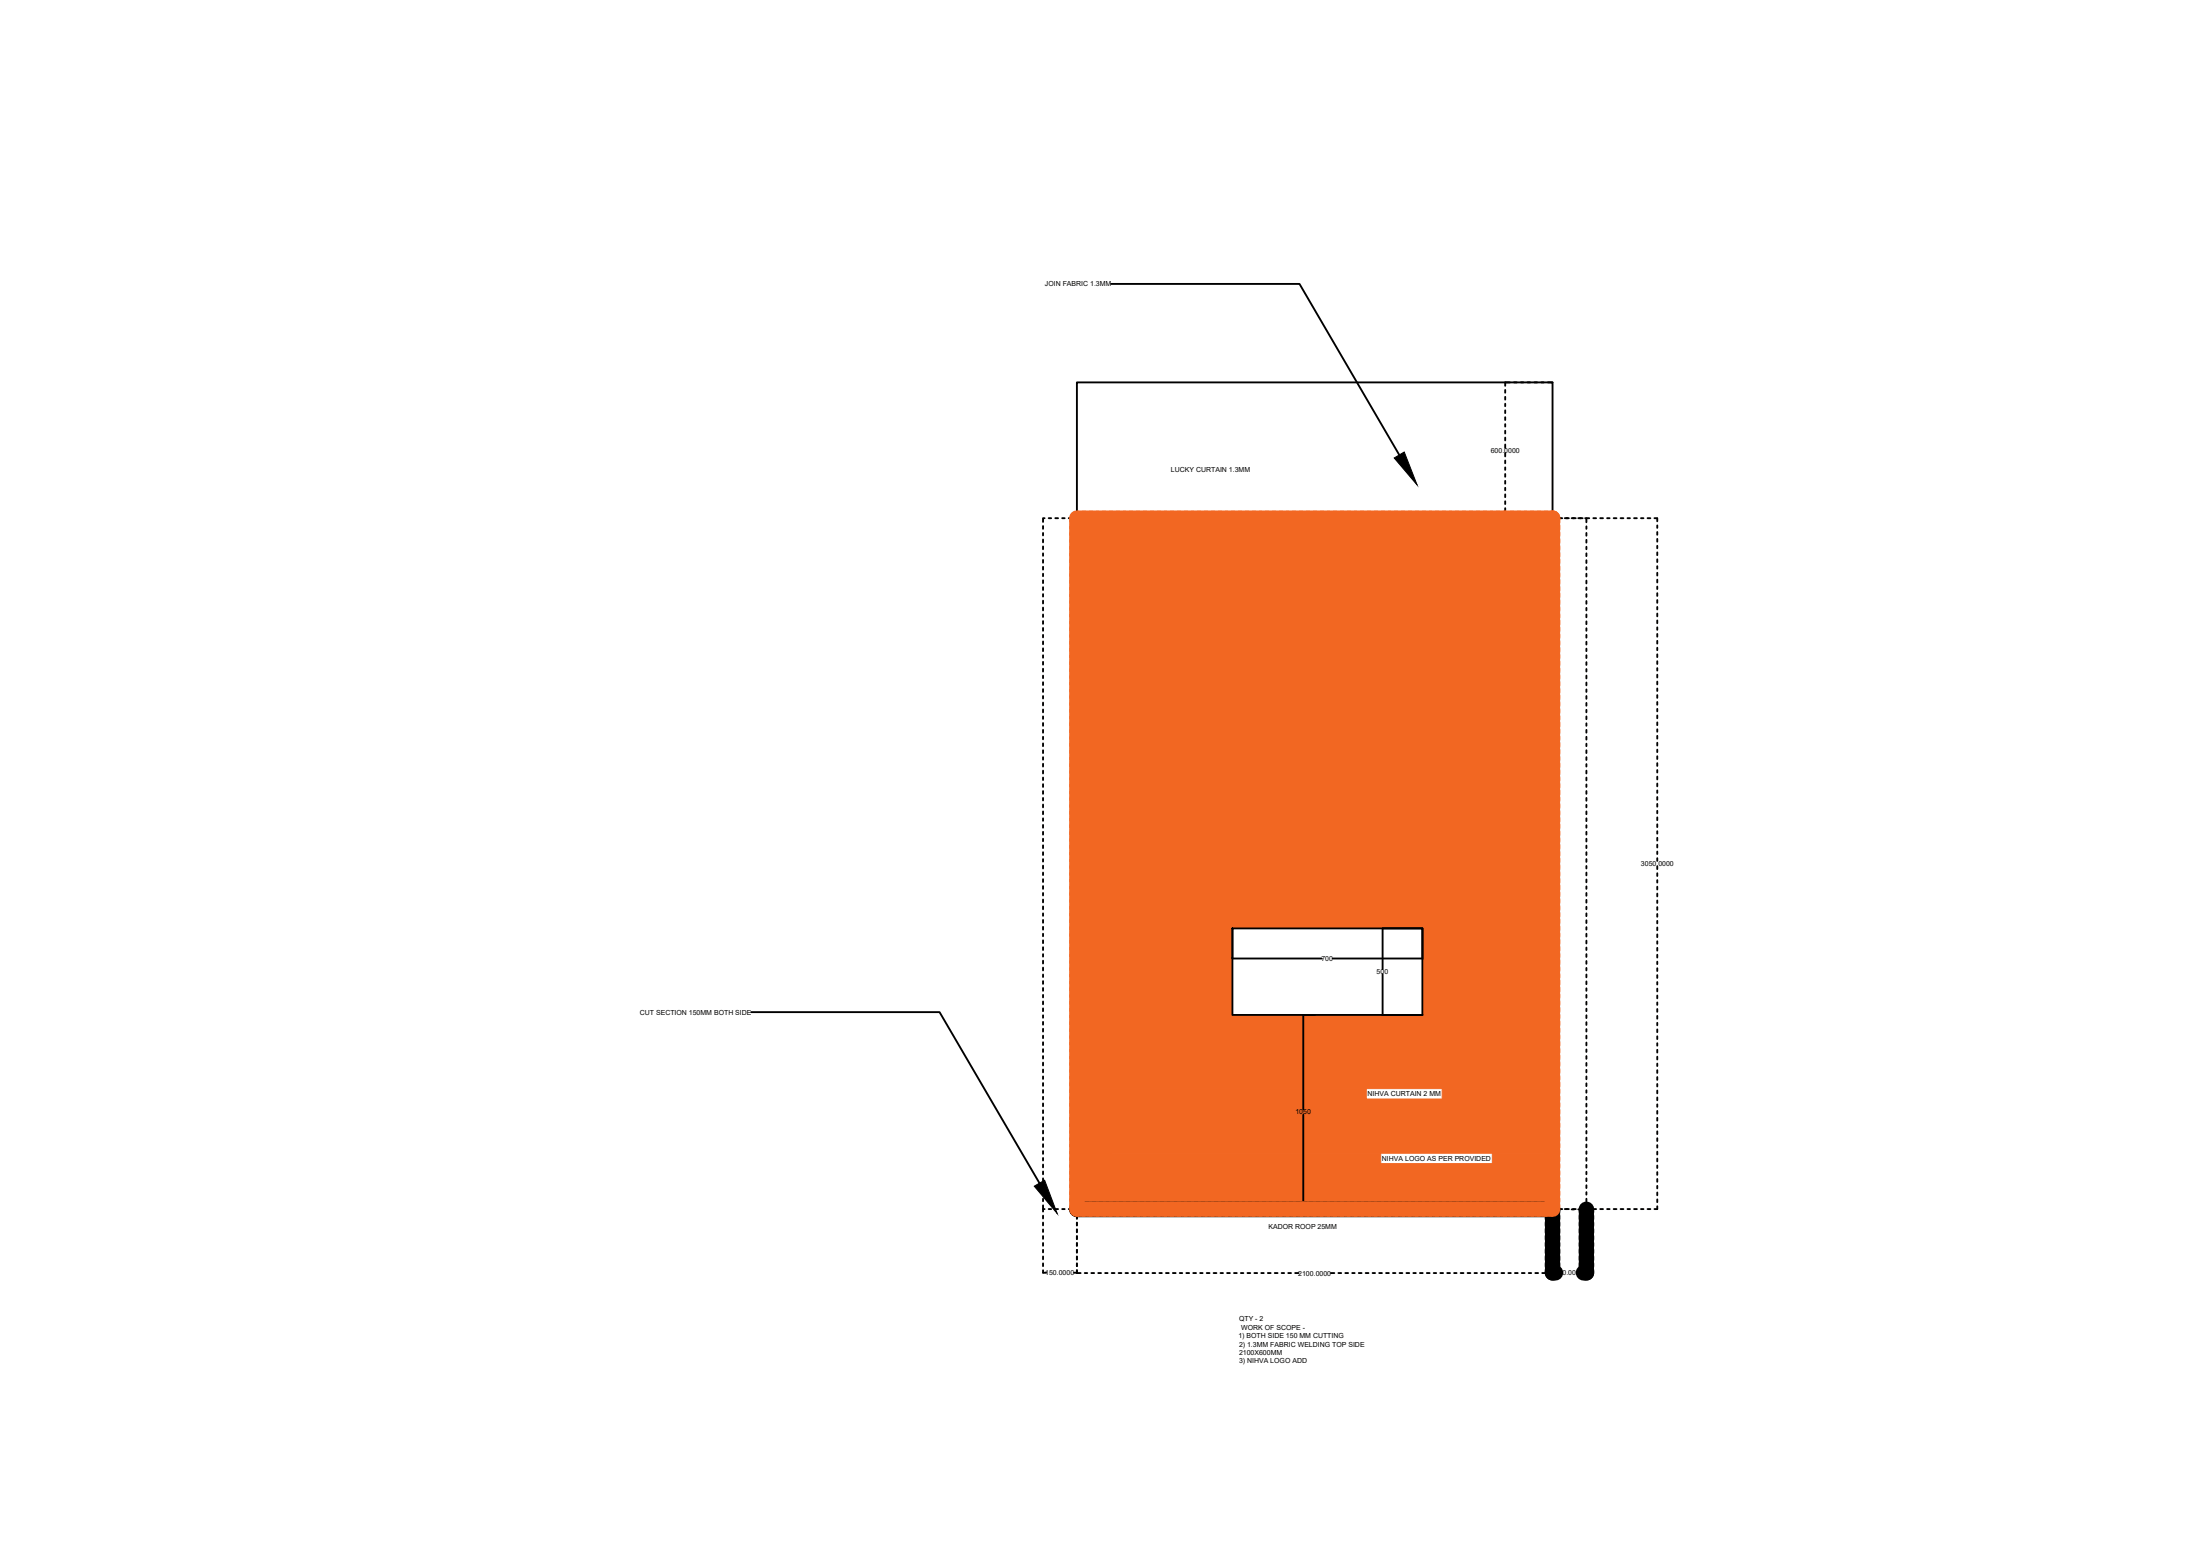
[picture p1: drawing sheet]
<svg xmlns="http://www.w3.org/2000/svg" width="297mm" height="210mm" viewBox="0 0 297 210" stroke-linecap="round" stroke-linejoin="round" font-family="sans-serif">
<!-- layer: 0 -->
<g fill="none" stroke="#000" stroke-width=".25">
<path d="M150 38.3h25.5l13.4 23.1M203.2 52.6v.4M203.2 53.6v.3M203.2 54.5v.3M203.2 55.4v.4M203.2 56.3v.4M203.2 57.2v.4M203.2 58.1v.4M203.2 59.1v.4M203.9 51.6h-.7v.5M204.4 51.6h.4M205.3 51.6h.4"/>
<path d="M206.2 51.6h.4M207.2 51.6h.3M208.1 51.6h.3M209 51.6h.6M140.8 71v.4M140.8 71.9v.4M140.8 72.8v.4M140.8 73.8v.3M140.8 74.7v.3M140.8 75.6v.4M140.8 76.5v.4M140.8 77.4v.4"/>
<path d="M140.8 78.3v.4M140.8 79.3v.3M141 69.9h-.2v.6M141.6 69.9h.3M142.5 69.9h.4M143.4 69.9h.3M144.3 69.9h.4M145.2 69.9h.2v-18.3h64.2v18.3M203.2 69.5v.4h.7M203.2 60v.5M203.2 61.1v.5M203.2 62.2v.3"/>
<path d="M203.2 63.1v.3M203.2 64v.4M203.2 64.9v.4M203.2 65.8v.4M203.2 66.7v.4M203.2 67.7v.3M203.2 68.6v.3M204.4 69.9h.4M205.3 69.9h.4M206.2 69.9h.4M207.2 69.9h.3M208.1 69.9h.3"/>
<path d="M209 69.9h1M210.3 69.9h.6M211.3 69.9h.5M212.2 69.9h.6M213.1 69.9h.6M214 69.9h.2v.6M214.2 71v.4M214.2 71.9v.4M214.2 72.9v.4M214.2 73.8v.3M214.2 74.7v.4M214.2 75.6v.4"/>
<path d="M214.2 76.6v.3M214.2 77.4v.4M214.2 78.4v.4M214.2 79.3v.3M214.2 69.9h.4M215.1 69.9h.4M216.1 69.9h.3M217 69.9h.3M217.9 69.9h.4M218.8 69.9h.4M219.7 69.9h.4M220.6 69.9h.4"/>
<path d="M221.6 69.9h.3M222.4 69.9h.4M223.4 69.9h.4M223.8 70v.4M223.8 70.9v.4M223.8 71.8v.4M223.8 72.7v.4M223.8 73.7v.3M223.8 74.6v.3M223.8 75.5v.4M223.8 76.4v.4M223.8 77.3v.4"/>
<path d="M223.8 78.2v.4M223.8 79.2v.3M140.8 80.2v.3M140.8 81.1v.4M140.8 82v.4M140.8 82.9v.4M140.8 83.8v.4M140.8 84.8v.3M140.8 85.7v.3M140.8 86.6v.4M140.8 87.5v.4M140.8 88.4v.4"/>
<path d="M140.8 89.3v.4M140.8 90.3v.3M140.8 91.2v.3M140.8 92.1v.4M140.8 93v.4M140.8 94v.3M140.8 94.8v.4M140.8 95.8v.4M140.8 96.7v.3M140.8 97.6v.4M140.8 98.5v.4M140.8 99.5v.3"/>
<path d="M214.2 80.2v.4M214.2 81.1v.4M214.2 82.1v.3M214.2 82.9v.4M214.2 83.9v.4M214.2 84.8v.3M214.2 85.7v.4M214.2 86.6v.4M214.2 87.6v.3M214.2 88.4v.4M214.2 89.4v.4M214.2 90.3v.3"/>
<path d="M214.2 91.2v.4M214.2 92.1v.4M214.2 93.1v.3M214.2 94v.3M214.2 94.9v.4M214.2 95.8v.4M214.2 96.7v.4M214.2 97.6v.4M214.2 98.5v.4M214.2 99.5v.3M223.8 80.1v.3M223.8 81v.4"/>
<path d="M223.8 81.9v.4M223.8 82.8v.4M223.8 83.7v.4M223.8 84.7v.3M223.8 85.6v.4M223.8 86.5v.4M223.8 87.4v.4M223.8 88.3v.4M223.8 89.3v.3M223.8 90.2v.3M223.8 91.1v.4M223.8 92v.4"/>
<path d="M223.8 92.9v.4M223.8 93.8v.4M223.8 94.8v.3M223.8 95.7v.3M223.8 96.6v.4M223.8 97.5v.4M223.8 98.4v.4M223.8 99.3v.4M140.8 100.3v.4M140.8 101.3v.4M140.8 102.2v.3M140.8 103.1v.4"/>
<path d="M140.8 104v.4M140.8 105v.3M140.8 105.8v.4M140.8 106.8v.4M140.8 107.7v.3M140.8 108.6v.4M140.8 109.5v.4M140.8 110.5v.3M140.8 111.4v.3M140.8 112.3v.4M140.8 113.2v.4M140.8 114.1v.4"/>
<path d="M140.8 115v.4M140.8 116v.3M140.8 116.9v.3M140.8 117.8v.3M140.8 118.7v.4M140.8 119.6v.4M214.2 100.4v.3M214.2 101.3v.4M214.2 102.2v.4M214.2 103.1v.4M214.2 104v.4M214.2 105v.3"/>
<path d="M214.2 105.9v.3M214.2 106.8v.4M214.2 107.7v.4M214.2 108.6v.4M214.2 109.5v.4M214.2 110.5v.3M214.2 111.4v.3M214.2 112.3v.4M214.2 113.2v.4M214.2 114.1v.4M214.2 115v.4M214.2 116v.3"/>
<path d="M214.2 116.9v.3M214.2 117.8v.4M214.2 118.7v.4M214.2 119.6v.4M223.8 100.3v.3M223.8 101.2v.3M223.8 102.1v.4M223.8 103v.4M223.8 103.9v.4M223.8 104.8v.4M223.8 105.8v.3M223.8 106.7v.3"/>
<path d="M223.8 107.6v.4M223.8 108.5v.4M223.8 109.4v.4M223.8 110.3v.4M223.8 111.3v.3M223.8 112.2v.3M223.8 113.1v.4M223.8 114v.4M223.8 114.9v.4M223.8 115.8v.4M223.8 116.9v.4M223.8 117.9v.4"/>
<path d="M223.8 118.8v.3M223.8 119.7v.4M101.4 136.6h25.5l13.5 23.1M140.8 120.5v.4M140.8 121.4v.4M140.8 122.4v.3M140.8 123.3v.3M140.8 124.2v.4M140.8 125.1v.4M140.8 126v.4M140.8 126.9v.4M140.8 127.9v.3"/>
<path d="M140.8 128.8v.3M140.8 129.7v.4M140.8 130.6v.4M140.8 131.5v.4M140.8 132.4v.4M140.8 133.4v.3M140.8 134.3v.3M140.8 135.2v.4M140.8 136.1v.4M140.8 137v.4M140.8 137.9v.4M140.8 138.9v.3"/>
<path d="M140.8 139.8v.3M166.4 125.3h25.7v11.7h-25.7zM166.4 125.3v4.1h12.1M177.5 137h-1.5v12.7M179.9 129.4h12.2v-4.1h-5.4v5.5M186.7 131.5v5.5h5.4M214.2 120.5v.4M214.2 121.5v.3M214.2 122.4v.3M214.2 123.3v.4M214.2 124.2v.4M214.2 125.2v.3"/>
<path d="M214.2 126v.4M214.2 127v.4M214.2 127.9v.3M214.2 128.8v.4M214.2 129.7v.4M214.2 130.7v.3M214.2 131.5v.4M214.2 132.5v.4M214.2 133.4v.3M214.2 134.3v.4M214.2 135.2v.4M214.2 136.2v.3"/>
<path d="M214.2 137v.4M214.2 138v.4M214.2 138.9v.3M214.2 139.8v.4M223.8 120.6v.4M223.8 121.6v.3M223.8 122.4v.4M223.8 123.4v.4M223.8 124.3v.3M223.8 125.2v.4M223.8 126.1v.4M223.8 127.1v.3"/>
<path d="M223.8 127.9v.4M223.8 128.9v.4M223.8 129.8v.3M223.8 130.7v.4M223.8 131.6v.4M223.8 132.6v.3M223.8 133.4v.4M223.8 134.4v.4M223.8 135.3v.4M223.8 136.2v.4M223.8 137.1v.4M223.8 138.1v.3"/>
<path d="M223.8 139v.3M223.8 139.9v.4M140.8 140.7v.4M140.8 141.6v.4M140.8 142.6v.3M140.8 143.4v.4M140.8 144.4v.4M140.8 145.3v.3M140.8 146.2v.4M140.8 147.1v.4M140.8 148.1v.3M140.8 148.9v.4"/>
<path d="M140.8 149.9v.4M140.8 150.8v.3M140.8 151.7v.4M140.8 152.6v.4M140.8 153.6v.3M140.8 154.4v.4M140.8 155.4v.4M140.8 156.3v.3M140.8 157.2v.4M140.8 158.1v.4M140.8 159.1v.3M140.8 159.9v.4"/>
<path d="M176 150.5v12.7M214.2 140.7v.4M214.2 141.7v.3M214.2 142.6v.3M214.2 143.5v.4M214.2 144.4v.4M214.2 145.3v.4M214.2 146.2v.4M214.2 147.2v.3M214.2 148.1v.3M214.2 149v.4M214.2 149.9v.4"/>
<path d="M214.2 150.8v.4M214.2 151.7v.4M214.2 152.7v.3M214.2 153.6v.3M214.2 154.5v.4M214.2 155.4v.4M214.2 156.3v.4M214.2 157.2v.4M214.2 158.2v.3M214.2 159.1v.3M214.2 160v.4M223.8 140.8v.4"/>
<path d="M223.8 141.7v.4M223.8 142.6v.4M223.8 143.6v.3M223.8 144.5v.3M223.8 145.4v.4M223.8 146.3v.4M223.8 147.2v.4M223.8 148.1v.4M223.8 149.1v.3M223.8 150v.3M223.8 150.9v.4M223.8 151.8v.4"/>
<path d="M223.8 152.7v.4M223.8 153.6v.4M223.8 154.6v.3M223.8 155.5v.3M223.8 156.4v.4M223.8 157.3v.4M223.8 158.2v.4M223.8 159.1v.4M140.8 162.7v.5h.2M140.8 160.9v.4M140.8 161.8v.4M140.8 163.2v.3"/>
<path d="M140.8 164.1v.4M140.8 165v.4M140.8 166v.3M140.8 166.8v.4M140.8 167.8v.4M140.8 168.7v.4M140.8 169.6v.4M140.8 170.5v.4M140.8 171.5v.3h.5M141.6 163.2h.3M142.5 163.2h.4M143.4 163.2h.3"/>
<path d="M144.3 163.2h.4M145 171.8h.4M145.2 163.2h64.8M145.4 163.6v-93.7h64.2v93.7M145.4 164.1v.4M145.4 165v.4M145.4 166v.3M145.4 166.8v.5M145.4 167.8v.4M145.4 168.7v.4M145.4 169.6v.4M145.4 170.5v.4"/>
<path d="M145.4 171.5v.3M145.4 171.8h.5M146.5 171.8h.3M147.3 171.8h.4M148.3 171.8h.4M149.2 171.8h.3M150.1 171.8h.4M151 171.8h.4M152 171.8h.3M152.9 171.8h.3M153.8 171.8h.4M154.7 171.8h.4"/>
<path d="M155.6 171.8h.4M156.5 171.8h.4M157.4 171.8h.4M158.4 171.8h.3M159.3 171.8h.3M160.2 171.8h.4M161.1 171.8h.4M162 171.8h.4M162.9 171.8h.4M163.9 171.8h.3M164.8 171.8h.3M165.7 171.8h.4"/>
<path d="M166.6 171.8h.4M167.5 171.8h.4M168.4 171.8h.4M169.4 171.8h.3M170.3 171.8h.3M171.2 171.8h.4M172.1 171.8h.4M173 171.8h.4M173.9 171.8h.4M174.9 171.8h.4M179.7 171.8h.5M180.7 171.8h.4"/>
<path d="M181.6 171.8h.4M182.6 171.8h.3M183.5 171.8h.3M184.4 171.8h.4M185.3 171.8h.4M186.2 171.8h.4M187.1 171.8h.4M188.1 171.8h.3M189 171.8h.3M189.9 171.8h.4M190.8 171.8h.4M191.7 171.8h.4"/>
<path d="M192.6 171.8h.4M193.6 171.8h.3M194.5 171.8h.3M195.4 171.8h.4M196.3 171.8h.4M197.2 171.8h.4M198.1 171.8h.4M199.1 171.8h.3M200 171.8h.3M200.9 171.8h.3M201.8 171.8h.4M202.7 171.8h.4"/>
<path d="M203.7 171.8h.3M204.5 171.8h.4M205.5 171.8h.4M206.4 171.8h.3M207.3 171.8h.4M208.2 171.8h.4M209.6 164.1v.4M209.6 165.1v.3M209.6 166v.3M209.6 166.9v.4M209.6 167.8v.4M209.6 168.7v.4"/>
<path d="M209.6 169.6v.4M209.6 170.6v.3M209.6 171.5v.3h-.4M210.3 163.2h.6M211.3 163.2h.5M212.2 163.3h.3M212.4 163.2h.4M213.1 163.3h.4M213.3 163.2h.4M214.2 162.7v.6h-.2M214.2 160.9v.4M214.2 161.8v.4"/>
<path d="M214.2 163.2h.4M215.1 163.2h.4M216.1 163.2h.3M217 163.2h.3M217.9 163.2h.4M218.8 163.2h.4M219.7 163.2h.4M220.6 163.2h.4M221.6 163.2h.3M222.4 163.2h.4M223.8 162.8v.4h-.4M223.8 160.1v.3"/>
<path d="M223.8 161v.3M223.8 161.9v.4"/>
</g>
<path d="M145.4 163.2h64.2" fill="none" stroke="#000" stroke-width=".51"/>
<g fill="#f26722" stroke="#f26722" stroke-width=".14">
<path d="M145.4 69.9l64.2 55.4v-55.4zM145.4 69.9l64.2 55.4h-64.2z"/>
<path d="M192.1 125.3l17.5 11.7v-11.7zM192.1 125.3l17.5 11.7h-17.5z"/>
<path d="M145.4 125.3l21 11.7v-11.7zM145.4 125.3l21 11.7h-21z"/>
<path d="M145.4 137l64.2 10v-10zM145.4 137l64.2 10h-64.2z"/>
<path d="M145.4 147l39.1 1.4v-1.4zM145.4 147l39.1 1.4h-39.1z"/>
<path d="M194.7 147l14.9 1.4v-1.4zM194.7 147l14.9 1.4h-14.9z"/>
<path d="M145.4 148.4l64.2 7.3v-7.3zM145.4 148.4l64.2 7.3h-64.2z"/>
<path d="M145.4 155.7l41 1.4v-1.4zM145.4 155.7l41 1.4h-41z"/>
<path d="M201.5 155.7l8.1 1.4v-1.4zM201.5 155.7l8.1 1.4h-8.1z"/>
<path d="M145.4 157.1l64.2 6.1v-6.1zM145.4 157.1l64.2 6.1h-64.2z"/>
</g>
<path d="M188.2 61.8l1.4-.8 1.7 4.5zM139.6 160.1l1.4-.8 1.7 4.5z" fill="#000" stroke="#000" stroke-width=".14"/>
<path d="M145.4 163.2h64.2" fill="none" stroke="#000" stroke-width="1.4"/>
<g fill="none" stroke="#000" stroke-width="2.1">
<path d="M145.4 163.3h64.2v.3M145.4 163.2h64.2M209.6 164.1v.4M209.6 165.1v.3M209.6 166v.3M209.6 166.9v.4M209.6 167.8v.4M209.6 168.7v.4M209.6 169.6v.4M209.6 170.6v.3M209.6 171.5v.3h.4M214.2 163.3v.3"/>
<path d="M214.2 164.1v.4M214.2 165.1v.3M214.2 166v.3M214.2 166.9v.4M214.2 167.8v.4M214.2 168.7v.4M214.2 169.6v.4M214.2 170.6v.3M214.2 171.5v.3h-.4"/>
</g>
<g fill="none" stroke="#f26722" stroke-width="2.1">
<path d="M145.4 71v.4M145.4 71.9v.4M145.4 72.8v.4M145.4 73.8v.3M145.4 74.7v.3M145.4 75.6v.4M145.4 76.5v.4M145.4 77.4v.4M145.4 78.3v.4M145.4 79.3v.3M145.6 69.9h-.2v.6M146.2 69.9h.3"/>
<path d="M147.1 69.9h.3M148 69.9h.4M148.9 69.9h.4M149.8 69.9h.4M150.7 69.9h.4M151.7 69.9h.3M152.6 69.9h.3M153.5 69.9h.4M154.4 69.9h.4M155.3 69.9h.4M156.2 69.9h.4M157.2 69.9h.3"/>
<path d="M158.1 69.9h.3M159 69.9h.4M159.9 69.9h.4M160.8 69.9h.4M161.7 69.9h.4M162.7 69.9h.3M163.6 69.9h.3M164.5 69.9h.4M165.4 69.9h.4M166.3 69.9h.4M167.2 69.9h.4M168.2 69.9h.3"/>
<path d="M169.1 69.9h.3M170 69.9h.4M170.9 69.9h.4M171.8 69.9h.4M172.7 69.9h.4M173.7 69.9h.3M174.6 69.9h.3M175.5 69.9h.4M176.4 69.9h.4M177.3 69.9h.4M178.3 69.9h.3M179.2 69.9h.3"/>
<path d="M180.1 69.9h.4M181 69.9h.4M181.9 69.9h.4M182.8 69.9h.4M183.8 69.9h.3M184.7 69.9h.3M185.6 69.9h.4M186.5 69.9h.4M187.4 69.9h.4M188.3 69.9h.4M189.3 69.9h.3M190.2 69.9h.3"/>
<path d="M191.1 69.9h.4M192 69.9h.4M192.9 69.9h.4M193.8 69.9h.4M194.8 69.9h.3M195.7 69.9h.3M196.6 69.9h.4M197.5 69.9h.4M198.4 69.9h.4M199.3 69.9h.4M200.3 69.9h.3M201.2 69.9h.3"/>
<path d="M202.1 69.9h.4M203 69.9h.4M203.9 69.9h.4M204.8 69.9h.4M205.8 69.9h.3M206.7 69.9h.3M207.6 69.9h.4M208.5 69.9h.4M209.5 69.9h.1v.6M209.6 71v.4M209.6 71.9v.4M209.6 72.8v.4"/>
<path d="M209.6 73.8v.3M209.6 74.7v.3M209.6 75.6v.4M209.6 76.5v.4M209.6 77.4v.4M209.6 78.3v.4M209.6 79.3v.3M145.4 80.2v.3M145.4 81.1v.4M145.4 82v.4M145.4 82.9v.4M145.4 83.8v.4"/>
<path d="M145.4 84.8v.3M145.4 85.7v.3M145.4 86.6v.4M145.4 87.5v.4M145.4 88.4v.4M145.4 89.3v.4M145.4 90.3v.3M145.4 91.2v.3M145.4 92.1v.4M145.4 93v.4M145.4 94v.3M145.4 94.8v.4"/>
<path d="M145.4 95.8v.4M145.4 96.7v.3M145.4 97.6v.4M145.4 98.5v.4M145.4 99.5v.3M209.6 80.2v.3M209.6 81.1v.4M209.6 82v.4M209.6 82.9v.4M209.6 83.8v.4M209.6 84.8v.3M209.6 85.7v.3"/>
<path d="M209.6 86.6v.4M209.6 87.5v.4M209.6 88.4v.4M209.6 89.3v.4M209.6 90.3v.3M209.6 91.2v.3M209.6 92.1v.4M209.6 93v.4M209.6 94v.3M209.6 94.8v.4M209.6 95.8v.4M209.6 96.7v.3"/>
<path d="M209.6 97.6v.4M209.6 98.5v.4M209.6 99.5v.3M145.4 100.3v.4M145.4 101.3v.4M145.4 102.2v.3M145.4 103.1v.4M145.4 104v.4M145.4 105v.3M145.4 105.8v.4M145.4 106.8v.4M145.4 107.7v.3"/>
<path d="M145.4 108.6v.4M145.4 109.5v.4M145.4 110.5v.3M145.4 111.4v.3M145.4 112.3v.4M145.4 113.2v.4M145.4 114.1v.4M145.4 115v.4M145.4 116v.3M145.4 116.9v.3M145.4 117.8v.3M145.4 118.7v.4"/>
<path d="M145.4 119.6v.4M209.6 100.3v.4M209.6 101.3v.4M209.6 102.2v.3M209.6 103.1v.4M209.6 104v.4M209.6 105v.3M209.6 105.8v.4M209.6 106.8v.4M209.6 107.7v.3M209.6 108.6v.4M209.6 109.5v.4"/>
<path d="M209.6 110.5v.3M209.6 111.4v.3M209.6 112.3v.4M209.6 113.2v.4M209.6 114.1v.4M209.6 115v.4M209.6 116v.3M209.6 116.9v.3M209.6 117.8v.3M209.6 118.7v.4M209.6 119.6v.4M145.4 120.5v.4"/>
<path d="M145.4 121.4v.4M145.4 122.4v.3M145.4 123.3v.3M145.4 124.2v.4M145.4 125.1v.4M145.4 126v.4M145.4 126.9v.4M145.4 127.9v.3M145.4 128.8v.3M145.4 129.7v.4M145.4 130.6v.4M145.4 131.5v.4"/>
<path d="M145.4 132.4v.4M145.4 133.4v.3M145.4 134.3v.3M145.4 135.2v.4M145.4 136.1v.4M145.4 137v.4M145.4 137.9v.4M145.4 138.9v.3M145.4 139.8v.3M209.6 120.5v.4M209.6 121.4v.4M209.6 122.4v.3"/>
<path d="M209.6 123.3v.3M209.6 124.2v.4M209.6 125.1v.4M209.6 126v.4M209.6 126.9v.4M209.6 127.9v.3M209.6 128.8v.3M209.6 129.7v.4M209.6 130.6v.4M209.6 131.5v.4M209.6 132.4v.4M209.6 133.4v.3"/>
<path d="M209.6 134.3v.3M209.6 135.2v.4M209.6 136.1v.4M209.6 137v.4M209.6 137.9v.4M209.6 138.9v.3M209.6 139.8v.3M145.4 140.7v.4M145.4 141.6v.4M145.4 142.6v.3M145.4 143.4v.4M145.4 144.4v.4"/>
<path d="M145.4 145.3v.3M145.4 146.2v.4M145.4 147.1v.4M145.4 148.1v.3M145.4 148.9v.4M145.4 149.9v.4M145.4 150.8v.3M145.4 151.7v.4M145.4 152.6v.4M145.4 153.6v.3M145.4 154.4v.4M145.4 155.4v.4"/>
<path d="M145.4 156.3v.3M145.4 157.2v.4M145.4 158.1v.4M145.4 159.1v.3M145.4 159.9v.4M209.6 140.7v.4M209.6 141.6v.4M209.6 142.6v.3M209.6 143.4v.4M209.6 144.4v.4M209.6 145.3v.3M209.6 146.2v.4"/>
<path d="M209.6 147.1v.4M209.6 148.1v.3M209.6 148.9v.4M209.6 149.9v.4M209.6 150.8v.3M209.6 151.7v.4M209.6 152.6v.4M209.6 153.6v.3M209.6 154.4v.4M209.6 155.4v.4M209.6 156.3v.3M209.6 157.2v.4"/>
<path d="M209.6 158.1v.4M209.6 159.1v.3M209.6 159.9v.4M145.4 162.7v.5h.2M145.4 160.9v.4M145.4 161.8v.4M146.2 163.2h.3M147.1 163.2h.3M148 163.2h.4M148.9 163.2h.4M149.8 163.2h.4M150.7 163.2h.4"/>
<path d="M151.7 163.2h.3M152.6 163.2h.3M153.5 163.2h.4M154.4 163.2h.4M155.3 163.2h.4M156.2 163.2h.4M157.2 163.2h.3M158.1 163.2h.3M159 163.2h.4M159.9 163.2h.4M160.8 163.2h.4M161.7 163.2h.4"/>
<path d="M162.7 163.2h.3M163.6 163.2h.3M164.5 163.2h.4M165.4 163.2h.4M166.3 163.2h.4M167.2 163.2h.4M168.2 163.2h.3M169.1 163.2h.3M170 163.2h.4M170.9 163.2h.4M171.8 163.2h.4M172.7 163.2h.4"/>
<path d="M173.7 163.2h.3M174.6 163.2h.3M175.5 163.2h.4M176.4 163.2h.4M177.3 163.2h.4M178.3 163.2h.3M179.2 163.2h.3M180.1 163.2h.4M181 163.2h.4M181.9 163.2h.4M182.8 163.2h.4M183.8 163.2h.3"/>
<path d="M184.7 163.2h.3M185.6 163.2h.4M186.5 163.2h.4M187.4 163.2h.4M188.3 163.2h.4M189.3 163.2h.3M190.2 163.2h.3M191.1 163.2h.4M192 163.2h.4M192.9 163.2h.4M193.8 163.2h.4M194.8 163.2h.3"/>
<path d="M195.7 163.2h.3M196.6 163.2h.4M197.5 163.2h.4M198.4 163.2h.4M199.3 163.2h.4M200.3 163.2h.3M201.2 163.2h.3M202.1 163.2h.4M203 163.2h.4M203.9 163.2h.4M204.8 163.2h.4M205.8 163.2h.3"/>
<path d="M206.7 163.2h.3M207.6 163.2h.4M208.5 163.2h.4M209.6 162.7v.5h-.1M209.6 160.9v.4M209.6 161.8v.4"/>
</g>
<g font-size=".9">
<text x="141.1" y="38.7">JOIN FABRIC 1.3MM</text>
<text x="158.1" y="63.8">LUCKY CURTAIN 1.3MM</text>
<text x="201.3" y="61.1">600.0000</text>
<text x="221.6" y="116.9">3050.0000</text>
<text x="178.4" y="129.7">700</text>
<text x="185.9" y="131.5">500</text>
<text x="86.4" y="137">CUT SECTION 150MM BOTH SIDE</text>
<text x="184.6" y="148">NIHVA CURTAIN 2 MM</text>
<text x="174.9" y="150.4">1050</text>
<text x="186.6" y="156.7">NIHVA LOGO AS PER PROVIDED</text>
<text x="171.3" y="165.9">KADOR ROOP 25MM</text>
<text x="141.1" y="172.1">150.0000</text>
<text x="175.3" y="172.2">2100.0000</text>
<text x="209.9" y="172.1">150.0000</text>
<text x="167.3" y="178.4">QTY - 2</text>
<text x="167.6" y="179.5">WORK OF SCOPE -</text>
<text x="167.2" y="180.7">1) BOTH SIDE 150 MM CUTTING</text>
<text x="167.3" y="181.8">2) 1.3MM FABRIC WELDING TOP SIDE</text>
<text x="167.3" y="182.9">2100X600MM</text>
<text x="167.3" y="184">3) NIHVA LOGO ADD</text>
</g>
</svg>
